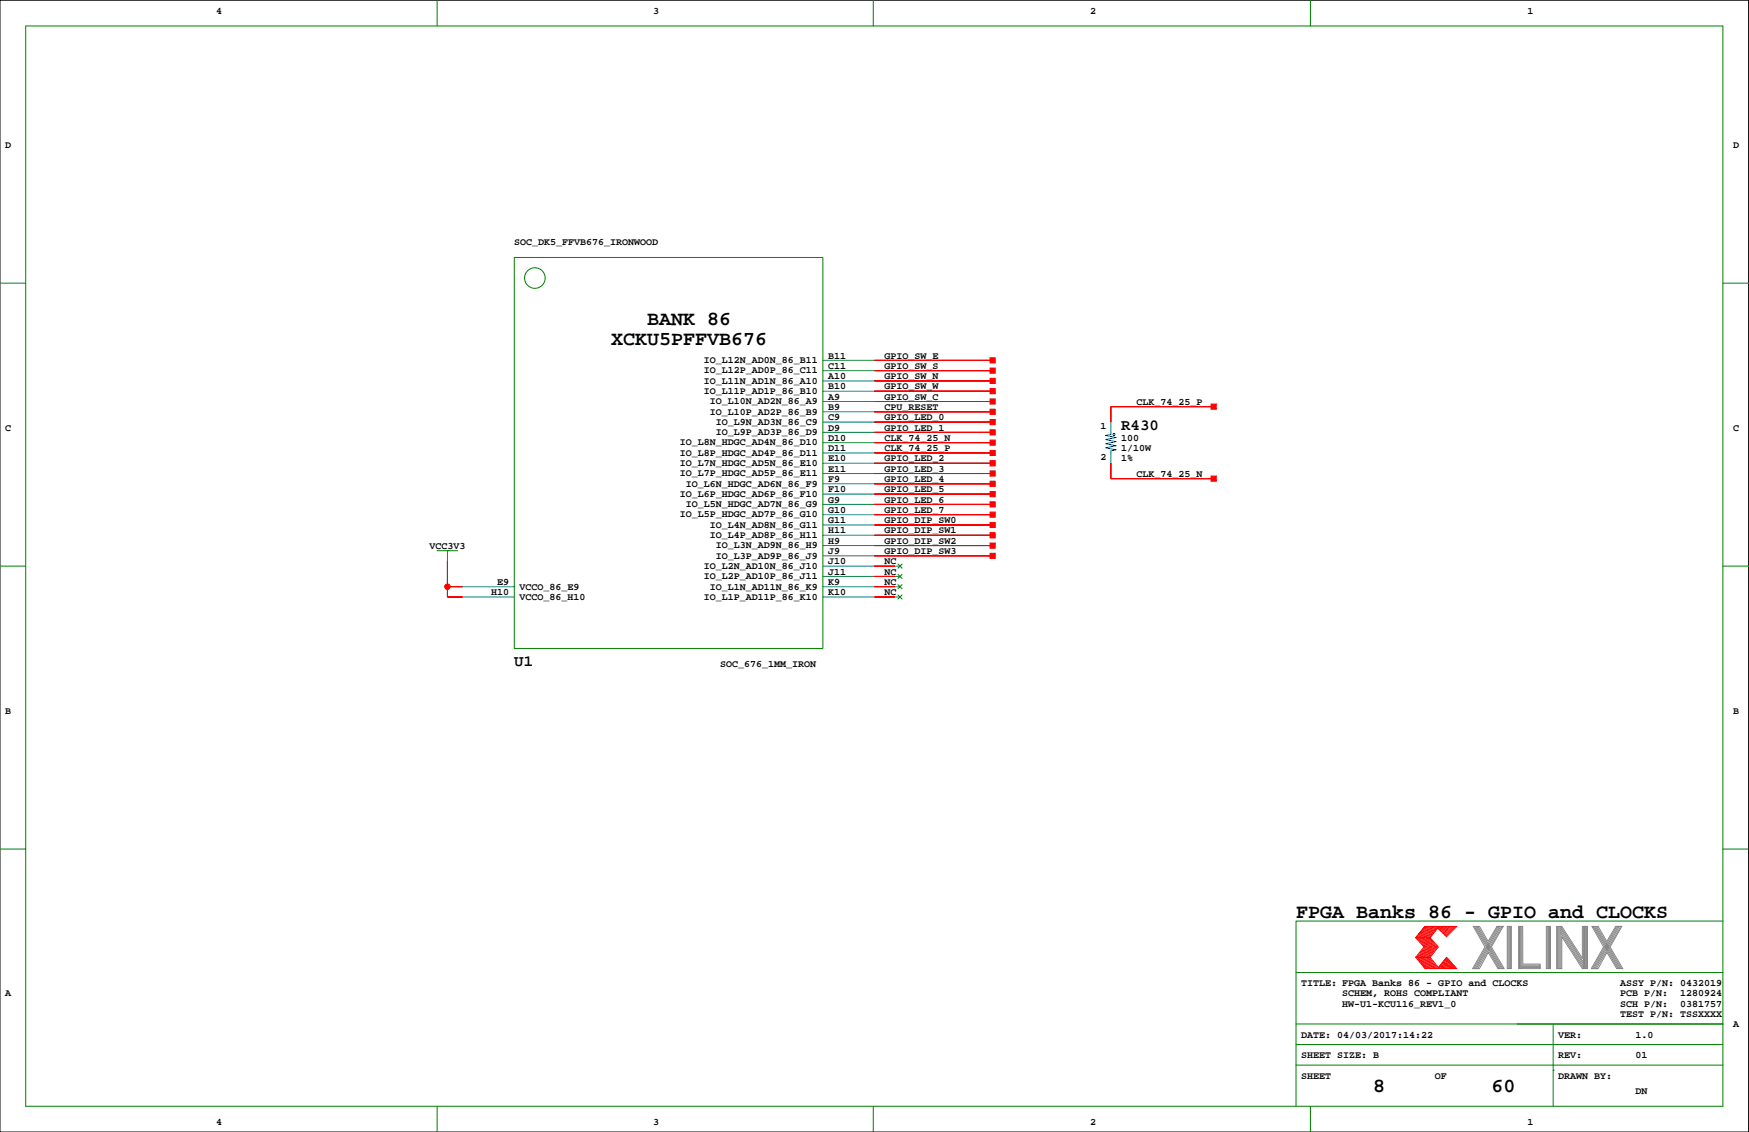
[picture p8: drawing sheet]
<svg xmlns="http://www.w3.org/2000/svg" width="432mm" height="279mm" viewBox="0 0 432 279" stroke-linecap="round" stroke-linejoin="round" font-family="sans-serif">
<path d="M0 .1h431.7v279.3h-431.7z" fill="none" stroke="#000" stroke-width=".25"/>
<g fill="none" stroke="#008000" stroke-width=".25">
<path d="M6.3 6.4h419.1v266.7h-419.1zM107.9 .1v6.3M215.6 .1v6.3M323.5 .1v6.3M0 69.9h6.3M127 63.5h76.2v96.5h-76.2zM425.4 69.9h6.3M0 139.7h6.3M107.9 135.9h5.1M110.5 135.9h.1M221.7 139.2l1 1M222.7 139.2l-1 1"/>
<path d="M425.4 139.7h6.3M221.7 144.3l1 1M221.7 146.8l1 1.1M221.7 141.8l1 1M222.7 144.3l-1 1M222.7 146.8l-1 1.1M222.7 141.8l-1 1M0 209.6h6.3M425.4 209.6h6.3M425.4 227.3h-105.4v35.6M320 257.8h105.4M320 252.7h105.4"/>
<path d="M320 240h105.4M383.5 252.7v20.4M107.9 273.1v6.3M215.6 273.1v6.3M320 262.9v10.2M320 262.9h105.4M323.5 273.1v6.3M383.5 264.2h.1"/>
<circle cx="132" cy="68.6" r="2.54"/>
</g>
<g fill="none" stroke="#f00" stroke-width=".25">
<path d="M215.9 91.5h29.2M215.9 88.9h29.2M215.9 99.1h29.2M215.9 94h29.2M215.9 96.6h29.2M215.9 106.7h29.2M215.9 104.2h29.2M215.9 111.8h29.2M215.9 109.3h29.2M215.9 101.6h29.2M215.9 116.9h29.2M215.9 114.3h29.2"/>
<path d="M215.9 119.4h29.2M274.3 114.3v3.8h25.4M299.7 100.4h-25.4v3.8M110.5 138.5v8.8h3.8M215.9 134.7h29.2M215.9 137.2h29.2M215.9 132.1h29.2M215.9 129.6h29.2M215.9 127h29.2M215.9 124.5h29.2M215.9 122h29.2M215.9 139.7h5"/>
<path d="M110.5 144.8h3.8M215.9 147.3h5M215.9 144.8h5M215.9 142.3h5M349.5 236.3h3.6M349.9 231.5l1.9 2.2-2 2.6 2.2 2.8M350.1 236.3l2.2 2.8M350.2 231.5l1.9 2.3-2 2.5M350.4 236.3l2.2 2.8M350.5 231.5l1.9 2.3-2 2.5M350.6 236.3l2.3 2.7M350.8 231.5l1.9 2.3-2 2.5"/>
<path d="M351 236.3l2.2 2.8M351.1 231.5l1.9 2.3-2 2.5M351.3 236.3l2.2 2.8M351.4 231.5l1.9 2.3-2 2.5M351.6 236.3l2.2 2.8M351.7 231.5l1.9 2.2M351.8 228.7l-2.3 2.8 2.3-2.8h7.9l-2.6 2.5-2.1-2.1-1.9 2.4 2 2.2-2 2.6 2 2.5 2-2.5 2.6 2.8h-7.9l-2.3-2.8M351.9 236.3l2.2 2.8M352 231.5l1.9 2.2M352.1 228.7l-2.2 2.7M352.2 236.3l2.2 2.8M352.3 231.5l1.9 2.3-2 2.5"/>
<path d="M352.4 228.7l-2.2 2.7M352.5 236.3l2.2 2.8M352.6 231.5l1.9 2.2M352.7 228.7l-2.2 2.7M352.8 236.3l2.2 2.8M352.8 231.5l2 2.2M353 228.7l-2.2 2.7M353.1 231.5h-3.6l2.1 2.2-2.1 2.6M353.2 228.7l-2.1 2.7M353.6 233.8l-2 2.5M353.6 228.7l-2.2 2.7M353.8 228.7l-2.1 2.7"/>
<path d="M353.9 233.8l-1.9 2.4M354.1 228.7l-2.1 2.7M354.4 228.7l-2.1 2.7M354.5 233.8l-2 2.5M354.7 228.7l-2.1 2.7M354.8 233.8l-2 2.5M355 228.7l-2.1 2.7M355.2 238.8l.2 .3M355.3 238.6l.4 .5M355.4 228.7l-.4 .4M355.4 238.4l.6 .7M355.6 238.3l.7 .8"/>
<path d="M355.7 238.1l.9 1M355.7 228.7l-.5 .5M355.9 237.9l1 1.2M356 237.8l1.2 1.3M356.1 228.7l-.8 .7M356.1 237.6l1.4 1.4M356.3 237.4l1.5 1.7M356.4 237.2l1.6 1.9M356.5 228.7l-1 .9M356.5 237.1l1.8 2M356.7 236.9l1.9 2.2M356.8 236.7l2.1 2.4"/>
<path d="M356.8 228.7l-1.1 1.1M356.9 236.6l2.3 2.5M357.1 236.5l2.3 2.6M357.2 228.7l-1.3 1.2M357.5 228.7l-1.4 1.4M357.8 228.7l-1.6 1.6M358.2 228.7l-1.8 1.7M358.5 228.7l-1.9 1.9M359 228.7l-2.2 2.1M359.3 228.7l-2.3 2.3"/>
<circle cx="110.5" cy="144.8" r=".63"/>
</g>
<g fill="none" stroke="#848684" stroke-width=".25">
<path d="M364 228.7l6.1 10.4M364.3 228.7l6.1 10.4M364.6 228.7l6.1 10.4M364.9 228.7l6.1 10.4M367.4 232.3l-2.1-3.6h-1.6l2.9 5-3 5.4h1.7l2.1-4 2.4 4h1.6l-3.2-5.4M369.6 228.7l-2.2 3.6M369.8 228.7l-5.9 10.4M370.2 228.7l-6 10.4M370.5 228.7l-6 10.4M370.8 228.7l-6 10.4M371.1 228.7h-1.5h1.5l-2.9 5M372.1 228.7h1v10.4h-1z"/>
<path d="M372.4 228.7v10.4M372.6 228.7v10.4M372.9 228.7v10.4M374.9 228.7h1v9.3h4.3v1.1h-5.3zM375.1 228.7v10.4M375.4 228.7v10.4M375.7 228.7v10.4M375.7 238.2h4.5M375.7 238.5h4.5M375.7 238.8h4.5M381.8 228.7h1v10.4h-1zM382 228.7v10.4"/>
<path d="M382.3 228.7v10.4M382.5 228.7v10.4M384.3 228.7h1.3l5.1 7.8v-7.8h1.2v10.4h-1.2l-5.1-7.9v7.9h-1.3zM384.5 228.7v10.4M384.8 228.7v10.4M385.1 228.7v10.4M385.3 228.7v10.4M385.3 230.3l5.6 8.7M385.3 229.8l5.6 8.7M385.3 229.2l5.6 8.7M385.3 228.8l5.6 8.7M390.9 228.7v10.4"/>
<path d="M391.2 228.7v10.4M391.5 228.7v10.4M391.7 228.6v10.4M393.3 228.7l6.1 10.4M393.6 228.7l6.1 10.4M393.9 228.7l6.1 10.4M394.2 228.7l6.1 10.4M396.7 232.3l-2.1-3.6h-1.6l2.9 5-3 5.4M397.5 233.7l3.2 5.4h-1.6l-2.4-4-2.2 4h-1.6M398.9 228.7l-2.2 3.6M399.1 228.7l-6 10.4M399.4 228.7l-5.9 10.4"/>
<path d="M399.7 228.7l-5.9 10.4M400.1 228.7l-6 10.4M400.4 228.7h-1.5h1.5l-2.9 5"/>
</g>
<g fill="none" stroke="#008080" stroke-width=".25">
<path d="M203.2 99.1h12.7M203.2 96.6h12.7M203.2 94h12.7M203.2 91.5h12.7M203.2 88.9h12.7M203.2 119.4h12.7M203.2 116.9h12.7M203.2 114.3h12.7M203.2 111.8h12.7M203.2 109.3h12.7M203.2 106.7h12.7M203.2 104.2h12.7"/>
<path d="M203.2 101.6h12.7M274.3 104.2v2.5M274.3 111.8v2.5M110.5 135.9v2.6M203.2 139.7h12.7M203.2 137.2h12.7M203.2 134.7h12.7M203.2 132.1h12.7M203.2 129.6h12.7M203.2 127h12.7M203.2 124.5h12.7M203.2 122h12.7"/>
<path d="M220.9 139.7h1.3M114.3 147.3h12.7M114.3 144.8h12.7M203.2 147.3h12.7M203.2 144.8h12.7M203.2 142.3h12.7M220.9 147.3h1.3M220.9 144.8h1.3M220.9 142.3h1.3"/>
</g>
<g fill="#f00" stroke="#f00" stroke-width=".25">
<path d="M110.5 147.3h3.8z" fill-rule="evenodd"/>
<path d="M110.5 138.5v6.3z" fill-rule="evenodd"/>
<path d="M110.5 144.8h3.8z" fill-rule="evenodd"/>
<path d="M110.5 144.8v2.5z" fill-rule="evenodd"/>
<path d="M215.9 91.5h29.2z" fill-rule="evenodd"/>
<path d="M244.4 90.8h1.3v1.3h-1.3z" fill-rule="evenodd"/>
<path d="M215.9 88.9h29.2z" fill-rule="evenodd"/>
<path d="M244.4 88.3h1.3v1.3h-1.3z" fill-rule="evenodd"/>
<path d="M215.9 99.1h29.2z" fill-rule="evenodd"/>
<path d="M244.4 98.5h1.3v1.2h-1.3z" fill-rule="evenodd"/>
<path d="M215.9 94h29.2z" fill-rule="evenodd"/>
<path d="M244.4 93.4h1.3v1.3h-1.3z" fill-rule="evenodd"/>
<path d="M215.9 96.6h29.2z" fill-rule="evenodd"/>
<path d="M244.4 95.9h1.3v1.3h-1.3z" fill-rule="evenodd"/>
<path d="M274.3 100.4v3.8z" fill-rule="evenodd"/>
<path d="M274.3 100.4h25.4z" fill-rule="evenodd"/>
<path d="M299 99.7h1.3v1.3h-1.3z" fill-rule="evenodd"/>
<path d="M274.3 114.3v3.8z" fill-rule="evenodd"/>
<path d="M274.3 118.1h25.4z" fill-rule="evenodd"/>
<path d="M299 117.5h1.3v1.3h-1.3z" fill-rule="evenodd"/>
<path d="M215.9 106.7h29.2z" fill-rule="evenodd"/>
<path d="M244.4 106.1h1.3v1.3h-1.3z" fill-rule="evenodd"/>
<path d="M215.9 104.2h29.2z" fill-rule="evenodd"/>
<path d="M244.4 103.5h1.3v1.3h-1.3z" fill-rule="evenodd"/>
<path d="M215.9 111.8h29.2z" fill-rule="evenodd"/>
<path d="M244.4 111.2h1.3v1.2h-1.3z" fill-rule="evenodd"/>
<path d="M215.9 109.3h29.2z" fill-rule="evenodd"/>
<path d="M244.4 108.6h1.3v1.3h-1.3z" fill-rule="evenodd"/>
<path d="M215.9 101.6h29.2z" fill-rule="evenodd"/>
<path d="M244.4 101h1.3v1.3h-1.3z" fill-rule="evenodd"/>
<path d="M215.9 134.7h29.2z" fill-rule="evenodd"/>
<path d="M244.4 134h1.3v1.3h-1.3z" fill-rule="evenodd"/>
<path d="M215.9 137.2h29.2z" fill-rule="evenodd"/>
<path d="M244.4 136.6h1.3v1.2h-1.3z" fill-rule="evenodd"/>
<path d="M215.9 132.1h29.2z" fill-rule="evenodd"/>
<path d="M244.4 131.5h1.3v1.2h-1.3z" fill-rule="evenodd"/>
<path d="M215.9 129.6h29.2z" fill-rule="evenodd"/>
<path d="M244.4 128.9h1.3v1.3h-1.3z" fill-rule="evenodd"/>
<path d="M215.9 116.9h29.2z" fill-rule="evenodd"/>
<path d="M244.4 116.2h1.3v1.3h-1.3z" fill-rule="evenodd"/>
<path d="M215.9 114.3h29.2z" fill-rule="evenodd"/>
<path d="M244.4 113.7h1.3v1.3h-1.3z" fill-rule="evenodd"/>
<path d="M215.9 127h29.2z" fill-rule="evenodd"/>
<path d="M244.4 126.4h1.3v1.3h-1.3z" fill-rule="evenodd"/>
<path d="M215.9 124.5h29.2z" fill-rule="evenodd"/>
<path d="M244.4 123.9h1.3v1.2h-1.3z" fill-rule="evenodd"/>
<path d="M215.9 122h29.2z" fill-rule="evenodd"/>
<path d="M244.4 121.3h1.3v1.3h-1.3z" fill-rule="evenodd"/>
<path d="M215.9 119.4h29.2z" fill-rule="evenodd"/>
<path d="M244.4 118.8h1.3v1.3h-1.3z" fill-rule="evenodd"/>
<path d="M215.9 144.8h5z" fill-rule="evenodd"/>
<path d="M215.9 147.3h5z" fill-rule="evenodd"/>
<path d="M215.9 139.7h5z" fill-rule="evenodd"/>
<path d="M215.9 142.3h5z" fill-rule="evenodd"/>
<circle cx="110.5" cy="144.8" r=".63"/>
</g>
<g fill="none" stroke="#00f" stroke-width=".25">
<path d="M274.3 106.7v.5l-1.3 .3 2.5 .5-2.5 .5 2.5 .5-2.5 .5 2.5 .5-2.5 .5 2.5 .5-1.2 .3v.5"/>
<circle cx="275" cy="107.2" r=".25"/>
</g>
<g font-size="4.9">
<text x="159.8" y="80.2">BANK 86</text>
<text x="150.9" y="85.3">XCKU5PFFVB676</text>
<text x="320" y="226.5">FPGA Banks 86 - GPIO and CLOCKS</text>
<text x="339" y="269.6">8</text>
<text x="368.2" y="269.6">60</text>
</g>
<g font-size="3.9">
<text x="276.8" y="106">R430</text>
<text x="127" y="164.4">U1</text>
</g>
<g font-size="2.5">
<text x="53.3" y="3.4">4</text>
<text x="161.3" y="3.4">3</text>
<text x="269.2" y="3.4">2</text>
<text x="377.1" y="3.4">1</text>
<text x="1.3" y="36.4">D</text>
<text x="427.9" y="36.4">D</text>
<text x="127" y="60.6">SOC_DK5_FFVB676_IRONWOOD</text>
<text x="173.7" y="89.6">IO_L12N_AD0N_86_B11</text>
<text x="204.4" y="88.5">B11</text>
<text x="218.4" y="88.5">GPIO_SW_E</text>
<text x="173.7" y="94.7">IO_L11N_AD1N_86_A10</text>
<text x="173.7" y="92.2">IO_L12P_AD0P_86_C11</text>
<text x="204.4" y="91">C11</text>
<text x="204.4" y="93.6">A10</text>
<text x="218.4" y="91">GPIO_SW_S</text>
<text x="218.4" y="93.6">GPIO_SW_N</text>
<text x="173.7" y="97.3">IO_L11P_AD1P_86_B10</text>
<text x="175.2" y="99.8">IO_L10N_AD2N_86_A9</text>
<text x="204.4" y="96.1">B10</text>
<text x="204.4" y="98.7">A9</text>
<text x="204.4" y="101.2">B9</text>
<text x="218.4" y="98.7">GPIO_SW_C</text>
<text x="218.4" y="96.1">GPIO_SW_W</text>
<text x="218.4" y="101.2">CPU_RESET</text>
<text x="280.6" y="99.9">CLK_74_25_P</text>
<text x="1.3" y="106.3">C</text>
<text x="175.2" y="102.3">IO_L10P_AD2P_86_B9</text>
<text x="176.7" y="107.4">IO_L9P_AD3P_86_D9</text>
<text x="176.7" y="104.9">IO_L9N_AD3N_86_C9</text>
<text x="204.4" y="103.7">C9</text>
<text x="204.4" y="106.3">D9</text>
<text x="218.4" y="106.3">GPIO_LED_1</text>
<text x="218.4" y="103.7">GPIO_LED_0</text>
<text x="271.7" y="105.9">1</text>
<text x="427.9" y="106.3">C</text>
<text x="167.8" y="112.5">IO_L8P_HDGC_AD4P_86_D11</text>
<text x="167.8" y="110">IO_L8N_HDGC_AD4N_86_D10</text>
<text x="204.4" y="108.8">D10</text>
<text x="204.4" y="111.4">D11</text>
<text x="204.4" y="113.9">E10</text>
<text x="218.4" y="111.4">CLK_74_25_P</text>
<text x="218.4" y="108.8">CLK_74_25_N</text>
<text x="218.4" y="113.9">GPIO_LED_2</text>
<text x="271.7" y="113.5">2</text>
<text x="276.8" y="108.8">100</text>
<text x="276.8" y="113.9">1%</text>
<text x="276.8" y="111.4">1/10W</text>
<text x="167.8" y="117.6">IO_L7P_HDGC_AD5P_86_E11</text>
<text x="167.8" y="115">IO_L7N_HDGC_AD5N_86_E10</text>
<text x="204.4" y="116.4">E11</text>
<text x="204.4" y="119">F9</text>
<text x="218.4" y="116.4">GPIO_LED_3</text>
<text x="218.4" y="119">GPIO_LED_4</text>
<text x="280.6" y="117.7">CLK_74_25_N</text>
<text x="167.8" y="122.6">IO_L6P_HDGC_AD6P_86_F10</text>
<text x="169.3" y="125.2">IO_L5N_HDGC_AD7N_86_G9</text>
<text x="169.3" y="120.1">IO_L6N_HDGC_AD6N_86_F9</text>
<text x="204.4" y="121.5">F10</text>
<text x="204.4" y="124.1">G9</text>
<text x="218.4" y="124.1">GPIO_LED_6</text>
<text x="218.4" y="121.5">GPIO_LED_5</text>
<text x="167.8" y="127.7">IO_L5P_HDGC_AD7P_86_G10</text>
<text x="175.2" y="130.3">IO_L4N_AD8N_86_G11</text>
<text x="204.4" y="126.6">G10</text>
<text x="204.4" y="129.1">G11</text>
<text x="204.4" y="131.7">H11</text>
<text x="218.4" y="131.7">GPIO_DIP_SW1</text>
<text x="218.4" y="129.1">GPIO_DIP_SW0</text>
<text x="218.4" y="126.6">GPIO_LED_7</text>
<text x="106" y="135.5">VCC3V3</text>
<text x="175.2" y="132.8">IO_L4P_AD8P_86_H11</text>
<text x="176.7" y="137.9">IO_L3P_AD9P_86_J9</text>
<text x="176.7" y="135.3">IO_L3N_AD9N_86_H9</text>
<text x="204.4" y="134.2">H9</text>
<text x="204.4" y="136.8">J9</text>
<text x="218.4" y="134.2">GPIO_DIP_SW2</text>
<text x="218.4" y="136.8">GPIO_DIP_SW3</text>
<text x="173.7" y="143">IO_L2P_AD10P_86_J11</text>
<text x="173.7" y="140.4">IO_L2N_AD10N_86_J10</text>
<text x="204.4" y="139.3">J10</text>
<text x="204.4" y="141.8">J11</text>
<text x="218.4" y="139.3">NC</text>
<text x="218.4" y="141.8">NC</text>
<text x="121.3" y="146.9">H10</text>
<text x="122.7" y="144.4">E9</text>
<text x="128.2" y="148">VCCO_86_H10</text>
<text x="128.2" y="145.5">VCCO_86_E9</text>
<text x="173.7" y="148">IO_L1P_AD11P_86_K10</text>
<text x="175.2" y="145.5">IO_L1N_AD11N_86_K9</text>
<text x="204.4" y="144.4">K9</text>
<text x="204.4" y="146.9">K10</text>
<text x="218.4" y="144.4">NC</text>
<text x="218.4" y="146.9">NC</text>
<text x="177.8" y="164.7">SOC_676_1MM_IRON</text>
<text x="1.3" y="176.1">B</text>
<text x="427.9" y="176.1">B</text>
<text x="1.3" y="245.9">A</text>
<text x="321.2" y="243.4">TITLE: FPGA Banks 86 - GPIO and CLOCKS</text>
<text x="331.4" y="245.9">SCHEM, ROHS COMPLIANT</text>
<text x="400" y="245.9">PCB P/N:</text>
<text x="400" y="243.4">ASSY P/N: 0432019</text>
<text x="414.8" y="245.9">1280924</text>
<text x="331.4" y="248.5">HW-U1-KCU116_REV1_0</text>
<text x="400" y="251">TEST P/N: TSSXXXX</text>
<text x="400" y="248.5">SCH P/N:</text>
<text x="414.8" y="248.5">0381757</text>
<text x="321.2" y="256.1">DATE: 04/03/2017:14:22</text>
<text x="384.7" y="256.1">VER:</text>
<text x="403.8" y="256.1">1.0</text>
<text x="427.9" y="253.6">A</text>
<text x="321.2" y="261.2">SHEET SIZE: B</text>
<text x="384.7" y="261.2">REV:</text>
<text x="403.8" y="261.2">01</text>
<text x="321.2" y="266.3">SHEET</text>
<text x="354.2" y="266.3">OF</text>
<text x="384.7" y="266.3">DRAWN BY:</text>
<text x="403.8" y="270.1">DN</text>
<text x="53.3" y="277.7">4</text>
<text x="161.3" y="277.7">3</text>
<text x="269.2" y="277.7">2</text>
<text x="377.1" y="277.7">1</text>
</g>
</svg>
